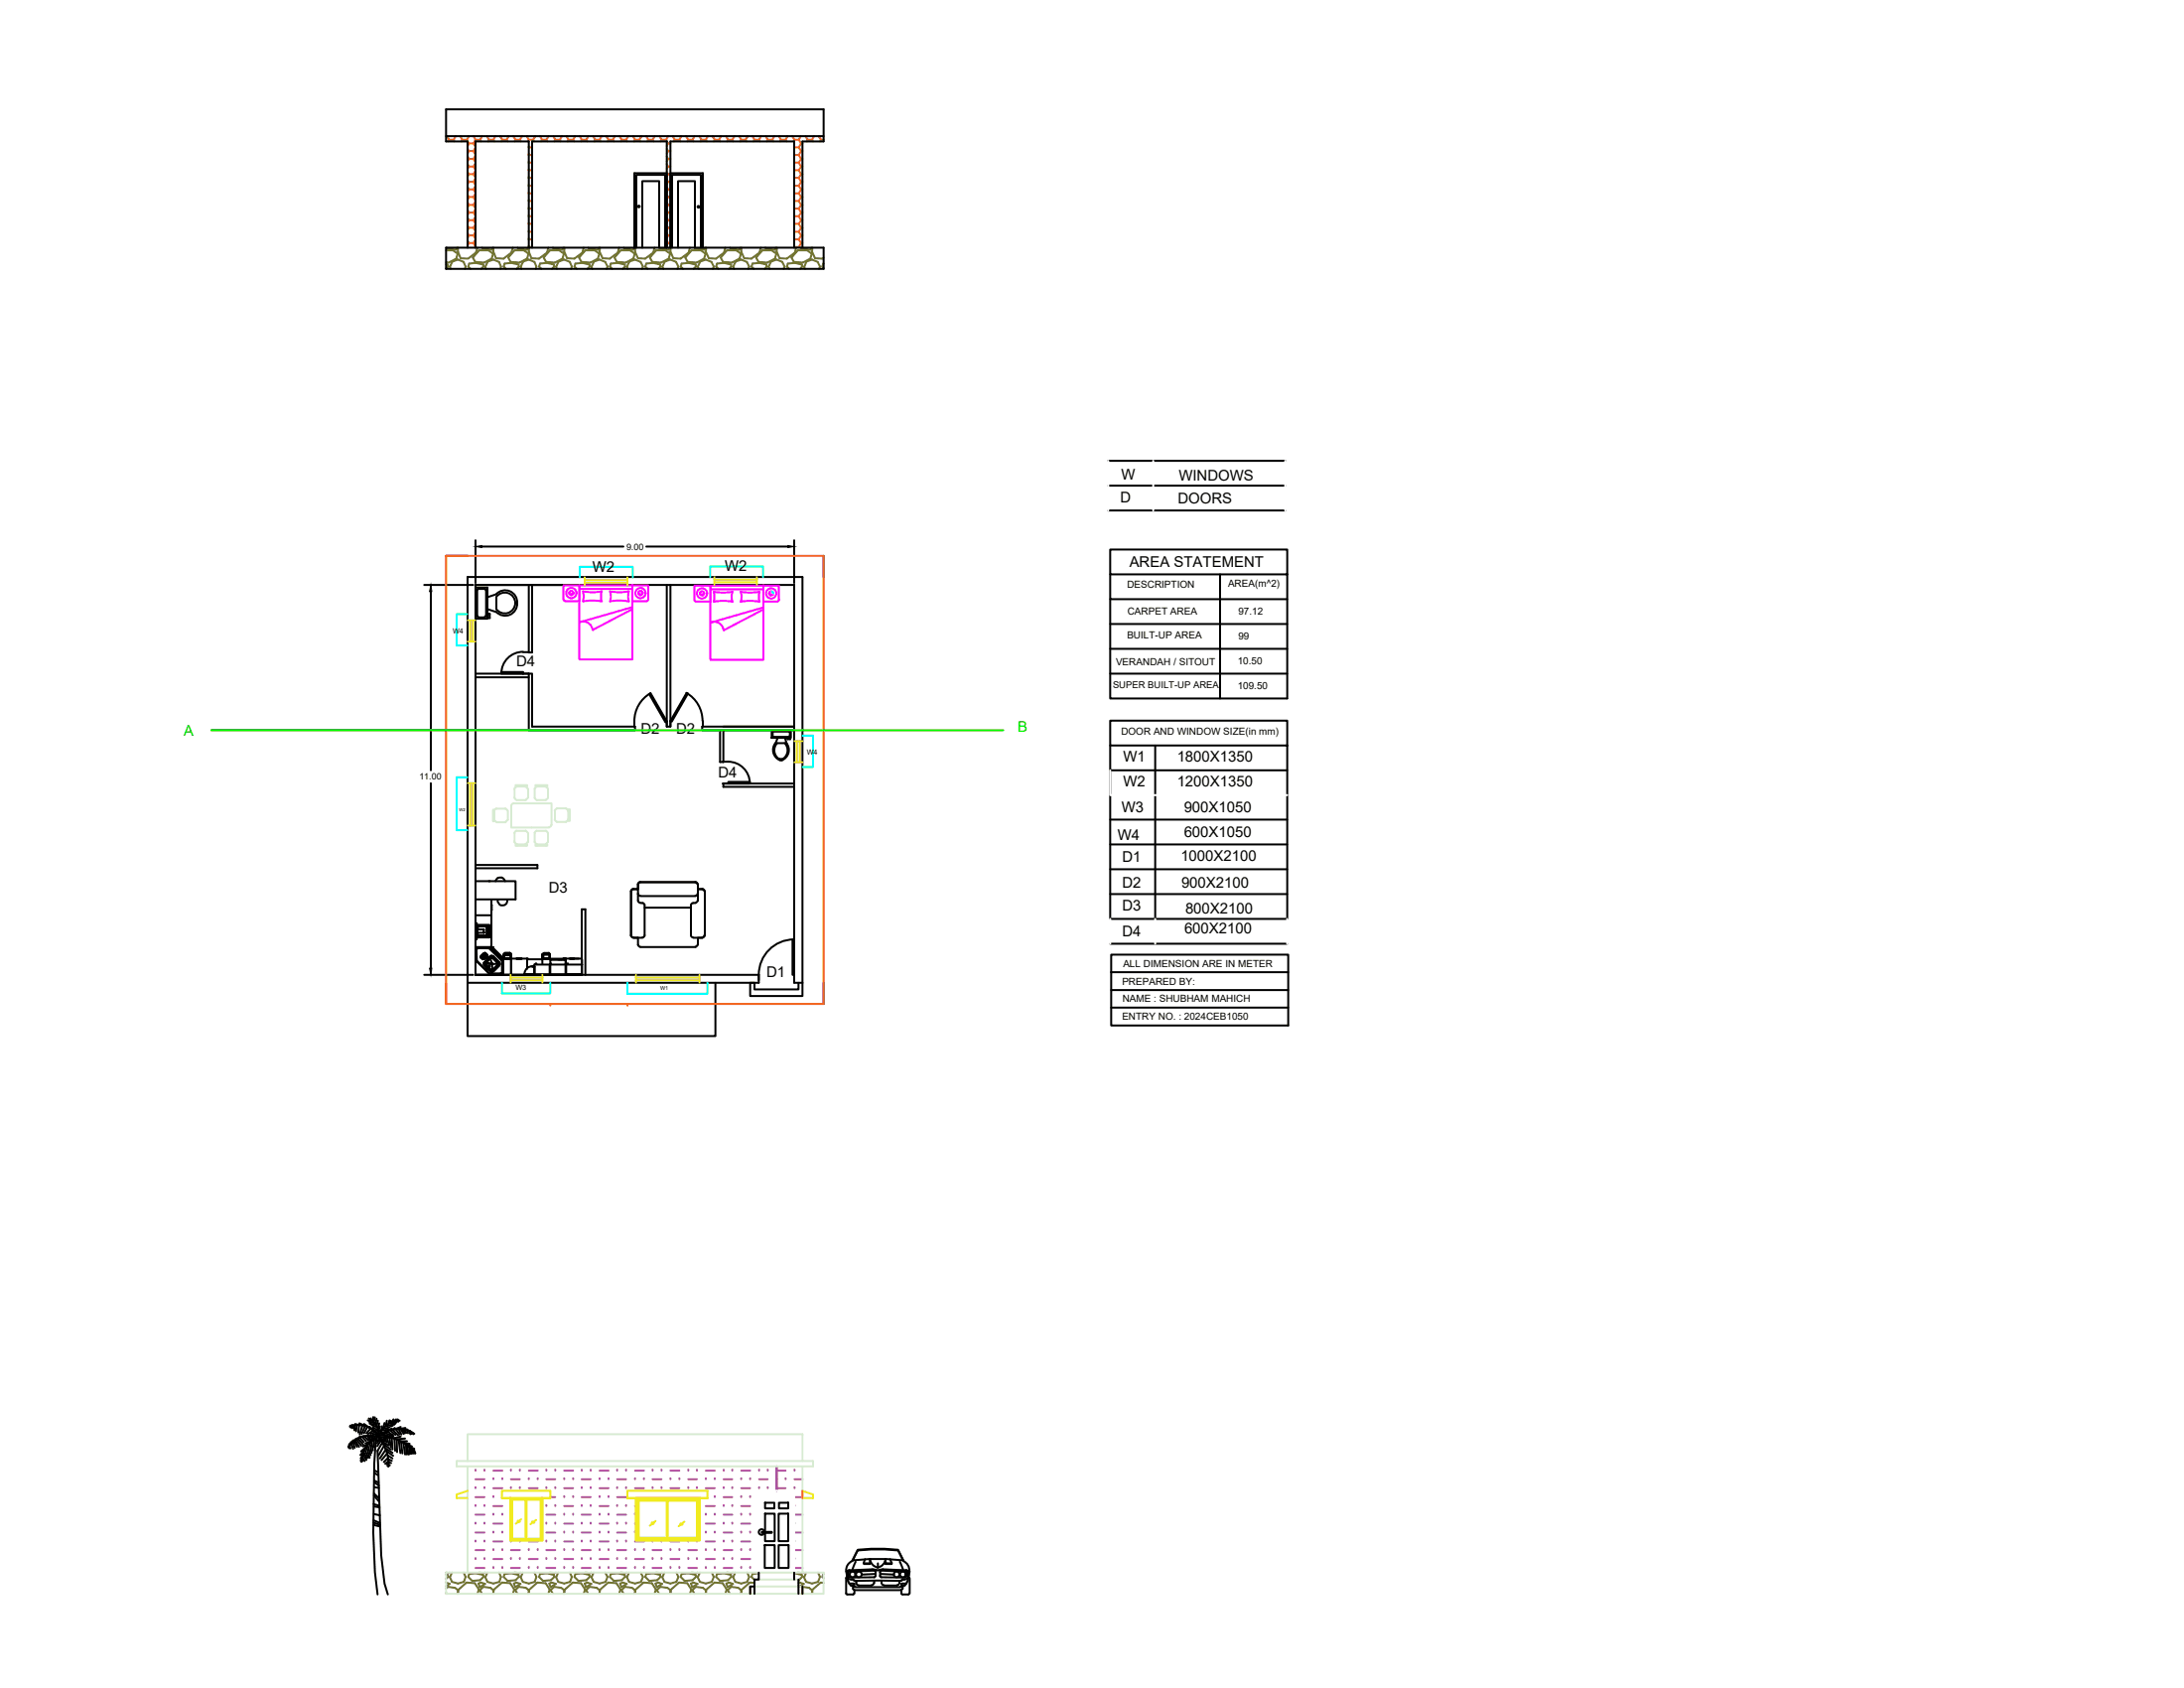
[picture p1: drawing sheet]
<svg xmlns="http://www.w3.org/2000/svg" width="279mm" height="216mm" viewBox="0 0 279 216" stroke-linecap="round" stroke-linejoin="round" font-family="sans-serif">
<!-- layer: 0 -->
<g fill="none" stroke="#000" stroke-width=".25">
<path d="M57.1 17.4h48.3M57.1 31.7h48.3v2.7h-48.3zM59.8 31.7v-13.6h-2.7v-4.1h48.3v4.1h-2.7v13.6M60.8 31.7v-13.6h6.8v13.6M81.2 22.2v9.5v-9.5h4.1v9.5v-13.6h-17.2v13.6M81.4 31.7v-9.3h3.7v9.3M82.2 31.7v-8.5h2.1v8.5M86 31.7v-9.3h3.7v9.3M86.7 31.7v-8.5h2.2v8.5M89.9 22.2v9.5v-9.5h-4.1v9.5v-13.6h15.8v13.6M141.8 58.9h22.6M54.3 74.8h6.2"/>
<path d="M55.1 75.7v22.8M57.1 71.1h2.7M60.8 74.8v11.4h6.8M60.8 75.2h1.6v3.9h-1.6zM60.8 69.1v5.5M60.8 74.8v49.9M60.8 74.8h40.8M61 75.5v3.3l.2 .1M61 75.5l.1-.2h.9l.1 .2M61.2 79h.8M61.6 69.9h18.2M62.1 78.8l-.1 .1"/>
<path d="M62.2 75.5v3.3M62.4 78.5h.3v.6h-.3v-.4M62.4 77.9l1.1 .4M63.5 76.4a1.33 1.33 0 0 1 2-.3 1.33 1.33 0 0 1 0 2 1.33 1.33 0 0 1-2-.2M63.5 76a1.58 1.58 0 0 1 2.2 0 1.58 1.58 0 0 1 0 2.2 1.58 1.58 0 0 1-2.2 .1M63.5 76l-1.1 .4M63.5 76.4v1.5M67.6 74.8v8.7h.5v-8.7M82.7 69.9h18.1M85.3 74.8v18.1h.5v-18.1M101.6 74.8v18.1h-11.8v.5h11.8h-9.1v4.1h-.4v-4.1M101.6 69.1v5.5"/>
<path d="M101.6 74.8v50.6M105.4 71.1v2.7M141.8 62.1h22.6M141.8 65.3h22.6M142 73.5v3.1h22.7M142 79.8h22.7M156.1 73.5v15.8M164.7 73.5h-22.7v-3.2h22.7v19h-22.7v-12.7M60.8 86.6h6.8M64.1 86h2.8v.2h-2.8zM66.9 83.4a2.77 2.77 0 0 0-2.8 2.7M66.9 86.2h.7"/>
<path d="M66.9 83.4h.7M67.6 86.2h.5v6.7h13.1v.5h-13.6zM81.2 92.3v.6M83.1 88.8l.1-.1 2.1 3.6-.2 .1zM83.2 88.7a4.1 4.1 0 0 0-2 3.5M87.8 88.6a4.1 4.1 0 0 1 2.1 3.6M87.8 88.6l.2 .1-2.1 3.6-.1-.1zM89.9 92.2v.7M92.5 97.4h.7M92.5 92.9h9.1M93.2 97.4a2.77 2.77 0 0 1 2.7 2.8M98.7 93.4h2.5v1h-2.5z"/>
<path d="M98.8 94.1l.1 .1h2M98.8 93.7v.4M98.9 93.5l-.1 .1M98.9 93.6h2M99.2 95a1.42 1.42 0 0 0 .6 2.2M99.4 95a1.33 1.33 0 0 0 .3 2.1M99.5 95.1h.9M99.5 94.4l-.3 .7M99.7 97h.4M100.4 95a1.33 1.33 0 0 1-.3 2.1M100.4 94.4l.2 .7M100.6 95a1.34 1.34 0 0 1-.8 2.2"/>
<path d="M100.8 94.4v.1h.3v-.1h-.2M100.9 93.5l.1 .1M101 94.1l-.1 .1M101 93.7v.4M142 95.3v3.2h22.7M142 86.2h22.7M142 83h22.7M147.8 95.3v22.2M164.7 95.3h-22.7v-3.1h22.7v25.3h-22.7v-19M55.1 100.2v23.6M60.8 112.7h5.2v2.3h-5.2M60.8 110.6h7.9v.5h-7.9"/>
<path d="M61 118.4v-.1h1.6v1.6h-1.6v-.1M61 118.4h1.4h-1.4v.5v-.5l.1 .1v.4M61.1 119.3v.3l-.1 .1v-.4h.9v-.4h-.9v.9v-1.4v1.4h1.4h-1M61.1 118.5h1.2v1.1h-1.2M61.9 119.3h.1M61.9 118.9h.1M62.4 118.4v1.4v-1.4l-.1 .1v1.1l.1 .1h-1.4M62.5 112.7h.2M62.9 115.1v2h-2.1M62.9 117.1h.1M62.9 115.7v.7M62.9 117.1v4h-.1"/>
<path d="M62.9 115.8v.6M63.4 112.7a.61 .61 0 0 1 .6-.5 .61 .61 0 0 1 .6 .5M63.7 115.1a.6 .6 0 0 0 .6 .7 .6 .6 0 0 0 .6-.7M80.7 114v5.6l.1 .2 .2 .1M81 113.7l-.2 .2-.1 .1M81.6 114.3v.9l.1 .1 .2 .2M81.6 113.7v-.6v.6h-.6h.6v.6M81.6 114.3l.1 .1 .2 .2M81.9 112.8l-.2 .2-.1 .1M81.9 115.5h.4l.2 .3M81.9 112.8h7.1M81.9 114.6h7.1"/>
<path d="M82.2 119.9h-1.2h.6v.9M82.5 115.8v3.8l-.2 .3h-.1M82.5 116.1h5.9M88.4 115.8v3.8v.2l.3 .1M88.7 119.9h1.2h-.6v.9M89 112.8l.1 .1 .1 .2M89 115.5h-.5l-.1 .3M89.2 115.2l-.1 .2-.1 .1M89.2 114.3l-.1 .2-.1 .1M89.3 113.7h.6h-.6v-.6v2.1M89.9 113.7l.1 .1 .1 .2M90.1 119.6l-.1 .3h-.1"/>
<path d="M90.2 114v5.6M92.5 100.2h9.1M92.5 100.2v.4h9.1M93.2 100h2.7v.2h-2.7zM142 104.8h22.7M142 108h22.7M142 111.2h22.7M142 114.4h22.7M54.3 124.7h6.2M59.8 125.7v6.8h31.7v-6.8M59.8 125.7v-51.9h42.9v51.9M60.8 124.7h13.6v-8.4h.5v8.4"/>
<path d="M60.8 121.1v3.6v-3.5M60.8 124.7h.1M60.8 121.2h.1M60.8 124.7h36.3v1h-37.3M60.9 120v-1.8l.1-.1h-.1l.1 1.9M60.9 120l.1 .1zM61 121.3l-.1 .1M61 121.1h-.2h2M61 121.3l1.6-.1h-1.5l-.2 .2v1.5l1.7 1.7h1.5l.2-.2v-1.5l-1.7-1.7 1.7 1.7M61 121.4l.2-.1h1.4l1.6 1.6v1.6h-1.6l-1.6-1.6zM61.5 122.4l.2 .3 1-.3-.9 .3M61.6 122.4l.4-.5-.5 .5v.1l.2 .2h.1l.5-.4-.4 .3"/>
<path d="M61.6 122.3l-.1 .1M61.6 122.3l.4-.3 .2 .2-.4 .4-.2-.2zM61.9 122.2l-.1 .1h.2h-.2h.2h-.2zM61.9 123.3v.1h.2l-.2-.1v-.1h.2l-.1 .1h.2v.2l.2 .1M61.9 123.4l.4 .4M62 121.9l.3 .2-.1 .2-.4 .4-.2-.3M62 121.9h.1h-.2l-.3 .4M62 121.9h.1l.2 .2M62.1 121.9l.2 .2-.1 .2M62.1 123.4v.1l.3 .2M62.1 123.8l.1 .2zM62.2 123.2l.7-.7 .8 .7v.1h-.7l-.1-.1-.1 .1 .1 .1 .1-.1"/>
<path d="M62.2 123.8l.1 .1-.1 .1M62.2 124l.1-.1 .1 .1h-.2h.2M62.2 123.8v.1M62.2 123.9h.1M62.2 123.1l.6 .1M62.3 122.2v.1M62.3 122.2h.1M62.3 123.8h.1l-.1 .1M62.3 124l.1-.1 .5 .4M62.3 123.8h.1M62.3 122.1v.1M62.4 123.9l.4 .4"/>
<path d="M62.4 123.9h.1M62.4 123.8l.5 .4v.1M62.5 123.6l.1-.1 .1 .1-.3 .3M62.7 122.4l.1-.1-.9 .9M62.7 122.6l.2 .6M62.8 124.3l.4-.1 .7-.8-.9 .9M62.8 122.4l-.7 .8h.1v.1h.6M62.8 122.3h.1v.1h-.1M62.8 121.1l1.6 1.6M62.9 122.3h.1l-.1 .1M62.9 124.2l.1 .1h-.1M62.9 121.1l1.5 1.5"/>
<path d="M62.9 123.4l.1 .6h-.3l-.2-.2M63 124h.1v.1l-.1 .1M63 122.4l.8 .8v.1h-.1l-.6 .7M63 122.3l.8 .8 .1 .1h-.1M63 121.2h.1M63.1 121.2l-.1 .1M63.7 123.4h.1l-.7 .7M63.9 123.2v.1h-.1v.1h.1v-.1M63.9 123.4l-.1-.4-.6-.6-.3-.2-1 1v.2l.4 .4M64.3 124.4l-.1 .1M64.4 122.7v2M64.4 122.1h1h-1v.5"/>
<path d="M64.4 122.6h.1M64.4 122.7h.1M64.4 122.6v.1M64.4 122.6h1M64.6 121.9v.1v-.1M64.6 121.9h.6M64.6 122.6h.6zM65.2 121.9h.1M65.2 122.6h.1M65.2 121.9l.1 .1-.1-.1M65.3 122h.1M65.4 122.1h-1l.1 .5v-.4h.8v.4"/>
<path d="M65.4 122.1h.1M65.4 122.1v.5zM65.4 122.7v2M66 122.6h.7h-.6M66.7 122.6h.1M67.1 124.6h.1M67.1 124.6h1.3h-1.3M67.4 124.6v.1M67.4 122.7v-.1v1.3M67.5 122.7h.1M67.6 122.7h.1M68 123.6h.4h-.2"/>
<path d="M68.2 123.6a.99 .99 0 0 0-1.1 .9M68.3 123.6h.1v1M68.4 123.6v1M68.4 123.3v1.3M68.5 124.6h1.9M68.5 123.3h.1M68.6 123.3h.1M68.6 123.2v.1M69.4 122.7l-4-.1v2.1M69.4 123.3v-.7h1v.7M69.4 122.1h1h-1h1l-.1 .5M69.4 122.1v.5"/>
<path d="M69.4 122.1h.1M69.5 122.1v.5M69.6 122.6h.6h-.6M69.6 121.9v.1v-.1M69.6 121.9h.6h-.6h.6v.1M70.2 121.9h.1M70.2 122h.1M70.3 122.1l-.1 .5M70.3 121.9l-.1 .1M70.4 123.3l-2 .1M70.4 122.1v.5M70.4 122.7h1.9v1.9"/>
<path d="M70.4 122.7h1.9zM70.4 123.4v1.2h-2M70.4 123.3h.1M70.5 123.3h.1M70.5 123.2v.1M70.5 122.7h-.1h1.9M71.4 122.7h.1M71.6 122.7h.1M71.8 122.7h.1M72.1 122.7h.2M72.3 123.3l-2 .1v1.2h2h-1.9M72.3 122.7h.1"/>
<path d="M72.4 122.6h-.3h.2l.1 .4M72.4 123h.1M72.4 124.6h.1M72.5 123.3l-.1 1.3M72.5 124.6h1.9zM72.6 123.3h.1M72.6 123.2v.1M72.8 122.6h.6h-.5M73.4 122.6h.6M74.4 123.3l-2 .1M74.4 122.7l.1 1.9h-2.1M74.4 122.8v.6v-.8h-2v2h2"/>
<path d="M74.4 124.6h.1M74.4 122.8h.1M74.4 124.6l-2 .1M74.4 122.7h.1M74.4 122.6v.1M74.5 124.6l-.1 .1M81.6 120.8l.1 .2 .2 .1M81.9 121.1h7.1M89.2 120.8l-.1 .2-.1 .1M101.6 120.2a4.5 4.5 0 0 0-4.5 4.5M101.6 124.7h-.2v-4.5h.2v5.5h1.1M102.2 125.7v.8h-5.7v-.8h-.5v1.7h6.7v-1.7"/>
<path d="M105.4 125.7v2.7M142 120.7h22.7M142.2 124.3h22.6v6.9h-22.6zM142.2 124.3v-2.2h22.6v2.2M142.2 128.9h22.6M142.2 126.6h22.6M44.6 185h.1M44.7 185v.2M44.7 184.9l.1 .4M44.8 182.5a2.9 2.9 0 0 1 3.6 1.3M44.8 182.3l.2 .1M44.8 184.8h-.1"/>
<path d="M44.9 182.4v.2M45 184.7l.2 .6M45 182.3h.5M45 184.5l-.3 .2M45.1 182.4v.3M45.2 184.5l.2 .7M45.2 184.4l-.3 .1M45.3 184.3l.4 .8M45.3 182.3v.6M45.4 182.1l.7 .2M45.5 184.2l.4 .9M45.5 184.2h-.4"/>
<path d="M45.6 184.1l.6 .8M45.6 182.3v.8M45.8 184l.7 .8M45.9 182.3l-.1 .9M45.9 183.9l-.4 .1M46 182l.6 .3M46.1 183.9l.4 .6M46.3 186.6l-.2 .2M46.3 186.7l.1 .2M46.4 182.3l-.4 1.2M46.4 183.8l.4 .5M46.4 186.4l.3 .5"/>
<path d="M46.4 186l.5 .7M46.5 185.9l-.4 .6M46.6 182.1l.6 .5M46.6 183.7l-.6 .1M46.6 185.8l.3 .7M46.6 183.7l.5 .5M46.7 182.4l-.4 1M46.7 185.4l-.6 .7M46.7 185.5l.4 1M46.9 185.1l.4 1.4M46.9 183.6l.3 .5M46.9 185l-.7 .6"/>
<path d="M47 182.5l-.4 .8M47 181.7h.6M47.1 184.9l.3 1.2M47.2 183.6l.2 .5M47.2 181.4a2.22 2.22 0 0 1 1.2 2.4M47.2 181.8l.7 .2M47.3 182.1l.8 .1M47.3 182.5l.3 .4M47.3 184.6l.2 1.2M47.4 183.6l.2 .4M47.4 184.5l-1 .5M47.4 182.7l-.5 .6"/>
<path d="M47.5 181.4v.2M47.5 182.2l.8 .4M47.5 184.4l.2 1.1M47.6 183.7l.2 .3M47.7 182.5l.7 .5M47.7 182.7l.4 .6M47.8 181.2l-.1 .6M47.8 183l-.7 .4M47.8 195l.8 .3M47.8 194.7l.8 .3M47.8 194.5l.8 .3M47.8 192.4l.7 .2"/>
<path d="M47.8 184.2l.1 .9M47.8 191.3l.7 .8M47.8 191l.7 .7M47.8 193.6l.8 .2M47.8 192.7l.8 .1M47.8 184.2l-1.1 .4M47.9 190.2l.6 .1M47.9 189.6l.6 .4M47.9 189.4l.5 .2M47.9 188.4l.5 .3M47.9 188.1l.5 .2M47.9 183.7l.1 .2"/>
<path d="M48 181.3l-.2 .5M48 183.2l-.6 .2M48 184l-.2 12.1 .2 5 .3 2.8M48 183l.5 .5M48.1 184l-.8 .2M48.2 181.5l-.2 .6M48.2 183.4l-.5 .1M48.2 184l-.1 .3M48.3 183.6h-.2M48.3 181.7l-.1 .7M48.4 183.9a5.1 5.1 0 0 1 1.3 3.7M48.4 183.8a5.1 5.1 0 0 1 4.7 2.1"/>
<path d="M48.4 183.8a3.2 3.2 0 0 0-3.8 1.3M48.5 182l-.2 .7M48.6 182.4l-.2 .6M48.6 184.1l-.4 .5M48.6 184.1l.7 .3M48.6 182.9l-.2 .4M48.7 184.2l-.4 .8M48.8 183.5l.5 .2M48.8 184.3l.9 .6M48.9 182.4l-.1 .7M48.9 184.5l-.6 1.1 .5 13.3 .4 3.6 .4 1.4M48.9 183.4l1 .3"/>
<path d="M49 183.8l.2 .4M49.1 184.7l.9 .7M49.1 184.1l-.6-.1-.2 .2M49.1 183.2l-.5 .1M49.1 182.7l.6 .1M49.1 184.9l-.7 1.3M49.2 183.2l.9 .5M49.2 182l-.2 .8M49.2 183.8l.3 .7M49.3 182.4l.6 .2M49.3 185.2l.9 .6M49.3 183.1l-.4 .3"/>
<path d="M49.4 185.4l-.8 1.1M49.4 185.6l.9 .6M49.4 182.9h-.5M49.5 183.7l-.4 .1M49.5 181.7l-.1 .6M49.5 183.9l.3 .9M49.5 185.9l-.7 .8M49.6 183.1l.7 .5M49.6 182.2l.5 .2M49.6 187.5h.1M49.6 186.2l.6 .3M49.7 186.5l-.6 .5"/>
<path d="M49.7 187.2l-.3 .1M49.7 186.7l.4 .1M49.7 187.3l.2 .1M49.7 187l.3 .1M49.7 186.9l-.4 .3M49.8 181.7l-.1 .5M49.8 183.9l.2 1.2M50 183l.6 .5M50 182l.2 .3M50 181.7l-.1 .3M50.1 182.7l-.7 .4M50.1 181.9l.2 .3"/>
<path d="M50.1 184l.1 1.4M50.2 182.9l.7 .7M50.3 183.7l-.6 .2M50.3 181.5l-.3 .5M50.3 181.9l.2 .3M50.5 184.1v1.5M50.5 182.6l-.4 .3M50.5 181.8l.1 .3M50.7 182.9l.4 .6M50.7 181.5l-.4 .3M50.7 181.8v.1M50.8 184.2v1.5"/>
<path d="M50.8 181.8h.2M50.9 181.5l-.2 .3M51 181.6l-.1 .2M51 182.8l.4 .7M51 184.2l.2 1.7M51.1 181.7a2.86 2.86 0 0 0-2.6 2.1 3.6 3.6 0 0 0-2.3 3.2M51.2 184.3h.9M51.3 183.7l-1 .3M51.3 182.5l-.8 .3M51.3 182.8l.3 .6M51.3 184.4l.2 1.5M51.5 182.8l.3 .5"/>
<path d="M51.6 184.5l.8 .2M51.6 184.5l.2 1.5M51.8 184.7l.9 .3M51.8 184l-1.1 .1M51.9 182.6l-.8 .2M51.9 184.8l.1 1.2M52 182.9h.3M52.1 182.8l-.4 .1 .3 .4M52.1 182.9l.1 .4M52.2 184.9v1.1M52.3 183h.2M52.3 185l.7 .3"/>
<path d="M52.4 183l.1 .4M52.4 185.1l-.1 .9M52.6 183.1l.1 .3M52.7 185.4v.5M52.8 185.5l.3 .2M52.8 183.3l.1 .1M52.8 185.6v.3M52.9 185.7l.1 .2M53 185.7l.1 .2M53 185.5l-.4-.2-.1 .6M53 183.4a3.6 3.6 0 0 0-4.5 .4M97.5 195.9h1.2v.2h-1.2z"/>
<path d="M97.8 197.6h1.3v2.9h-1.3zM97.9 192.2h1.2v.7h-1.2zM97.9 193.6h1.2v3.5h-1.2zM99.6 193.6h1.2v3.5h-1.2zM99.6 197.6h1.3v2.9h-1.3zM99.7 192.2h1.1v.7h-1.1zM109 199.7a1.25 1.25 0 0 0-.7 1.2M109 199.7l.7-1.5 1.8-.1 3.4 .1 .7 1.5M109.5 199.8l-.5 1M109.7 198.3l1.8-.1 3.4 .1 .6 1.3-2.1-.2h-2.2l-2.1 .2zM110.5 200h.1M110.5 200h.8"/>
<path d="M110.7 199.4l-.2 .6M111.3 200h.1M111.3 200v-.6a1.21 1.21 0 0 0 1 1.1M112.3 200v.5M113.3 200h.1M113.3 200v-.6a1.21 1.21 0 0 1-1 1.1M113.9 199.4l.2 .6h-.8M114 200h.1M114.1 200h.1M115.1 199.8l.4 1M115.6 199.7a1.25 1.25 0 0 1 .7 1.2M96.5 202v1.8"/>
<path d="M97.1 201.1v.9h-.6v.9h-.5v.9M101.6 201.1v.9M102.2 202v1.8M102.7 202.9v.9M108.2 201l.3 1.3M108.2 201.9v1.9M108.2 203.8l.2 .1M108.3 201.5l.1 .2 .2 .3h.3M108.4 201.2v.3M108.4 201.7l-.2 .1M108.4 201.7h.1M108.5 201.5l.1 .2h.2"/>
<path d="M108.5 202.2a.91 .91 0 0 0 .9 .8M108.5 201.2v.3M108.6 202.5h.6M108.7 200.8l-.2 .1-.2 .3M108.7 201l-.2 .2M108.8 202.8h.4M108.9 202h.2M109 202h.2M109.1 203v.2l.2 .1M109.2 202.1l.1 .1M109.2 202.5l.1 .1M109.2 202.1l.2 .1"/>
<path d="M109.3 202.7h-.1M109.3 203.8l-.2 .1h-.7M109.3 203.8v-.4h6v.4M109.3 202.6v.1M109.4 202.2h5.8M109.4 203h5.8M109.5 202.4l.1 .2 .2 .1M109.6 202.2v.3M109.9 202.8h1.6M111.8 200.9l-3.1 .1M111.8 202.4l-.2 .3h-.1M111.8 200.9l.2 .2"/>
<path d="M111.8 201.7l-3 .1M111.8 202.2v.3M112 201.1v.4l-.2 .2M112 201.3l-1.8 .1M112.2 200.8l-.6-.1-2.9 .1M112.2 200.8h.2M112.6 201.5l.2 .2M112.6 201.1v.5M112.6 201.3l1.8 .1M112.8 202.2v.4l.3 .1M112.8 201.7l3 .1M112.9 200.7l3 .1"/>
<path d="M113 200.7l-.6 .1M113.1 202.8h1.7M113.3 200h.7M115.1 202.2l-.1 .4-.3 .1M115.3 202.6l.1 .1M115.3 203.8l.2 .1h.7M115.3 202.1l-.1 .1M115.4 202.5l-.1 .1M115.4 202.5h.6M115.4 202.8h.4M115.4 203.2l-.1 .1M115.4 202.1v.1"/>
<path d="M115.5 203v.2M115.5 202h-.1M115.6 202h.1M115.9 201l.2 .2v.3M115.9 200.8l.3 .2v.5M115.9 201l-3.1-.1-.2 .2M116 201.5v.2h-.2M116.1 202.2a.91 .91 0 0 1-.9 .8M116.2 201.7l.1 .1M116.2 201.7h.1M116.2 201.5v.2l-.2 .3h-.3M116.3 203.8l-.1 .1"/>
<path d="M116.4 201l-.3 1.3M116.4 201.9v1.9"/>
<circle cx="81.7" cy="26.4" r=".11"/>
<circle cx="89.3" cy="26.5" r=".11"/>
<circle cx="97.4" cy="196" r=".36"/>
<circle cx="109.1" cy="201.4" r=".36"/>
<circle cx="109.9" cy="201.4" r=".36"/>
<circle cx="114.7" cy="201.4" r=".36"/>
<circle cx="115.5" cy="201.4" r=".36"/>
</g>
<path d="M55.1 74.8l.1 .9h-.3zM60.8 69.9l.8-.1v.2zM100.8 69.8l.8 .1-.8 .1zM54.9 123.8h.3l-.1 .9z" fill="#000" stroke="#000" stroke-width=".13"/>
<g fill="none" stroke="#d7ebd2" stroke-width=".25">
<path d="M63.1 103.7v1.2h.1M63.1 104.9v.1h.1v-.1M63.1 103.6h.1v.1h-.1zM63.2 104.8l.3 .3M63.2 103.7v1.2M63.5 103.4l-.3 .3M63.5 103.4h1.2M63.5 105.2h1.2M64.7 103.4l.2 .3M64.9 104.8l-.2 .3M65 103.7v1.2M65.4 103.1v2.7h4.8"/>
<path d="M65.7 102.8l-.3 .1v.2M65.7 102.8h4.9v2.7M65.8 102l.3 .3M65.8 107.7l.3 .3M65.8 100.9v1.1M65.8 106.6v1.1M66 108h.1v.2h-.1zM66.1 100.6l-.3 .3M66.1 106.2l-.3 .3M66.1 100.4h-.1v.2h.1M66.1 100.6h1.2M66.1 102.3h1.2"/>
<path d="M66.1 108h1.2M66.1 106.3h1.2M67.2 100.6l.3 .3M67.2 106.2l.3 .3M67.3 100.4h-1.2v.2M67.3 100.4h.1v.2h-.1zM67.3 108v.2h-1.2M67.3 108h.1v.2h-.1M67.5 102l-.3 .3M67.5 107.7l-.3 .3M67.6 100.9v1.1M67.6 106.6v1.1"/>
<path d="M68.4 102l.3 .3M68.4 107.7l.3 .3M68.4 100.9v1.1M68.4 106.6v1.1M68.5 108h.2v.2h-.2zM68.7 100.6l-.3 .3M68.7 106.2l-.3 .3M68.7 100.4h-.2v.2h.2M68.7 100.6h1.2M68.7 102.3h1.2M68.7 108h1.2M68.7 106.3h1.2"/>
<path d="M69.8 100.6l.3 .3v1.1l-.3 .3M69.8 106.2l.3 .3M69.9 100.4h-1.2v.2M69.9 100.4h.1v.2h-.1zM69.9 108v.2h-1.2M69.9 108h.1v.2h-.1M70.1 107.7l-.3 .3M70.1 106.6v1.1M70.5 105.5l-.1 .3h-.2M71 104.8l.2 .3h1.2M71 103.7v1.1M71.2 103.4l-.2 .3"/>
<path d="M71.2 103.4h1.2M72.4 103.4l.3 .3M72.7 104.8l-.3 .3M72.7 103.7h.2v1.1M72.7 103.7v-.2h.2v.2M72.7 104.8h.2v.2h-.2zM72.7 103.7v1.1M58.4 186.9h45.6v.7h-45.6zM59.8 186.9v-3.5h42.9v3.5M59.8 187.6v13.5M102.7 187.6v13.5M57.1 201.1h48.3v2.7h-48.3z"/>
<path d="M96 202.9h6.7M96.5 202h5.7"/>
</g>
<g fill="none" stroke="#f0f" stroke-width=".25">
<path d="M72.1 76.7v-1.8h2v2h-1.8M72.1 76.7l.1 .1 .1 .1M73 75.6l-.2 .3M73.4 75.9l-.5 .1M74.1 79.6a1.25 1.25 0 0 1 1.7 1M74.1 74.9h6.8v9.4h-6.8zM74.1 75.3h6.8M74.6 75.6a1.88 1.88 0 0 1 0 1.3M74.6 76.9l1.4-.1 1 .1M74.6 75.6l1 .1 1.4-.1a1.91 1.91 0 0 0 0 1.3M78 76.9l1.5-.1 .9 .1M80.4 75.6l-.9 .1-1.5-.1a1.91 1.91 0 0 1 0 1.3"/>
<path d="M80.5 75.6a1.88 1.88 0 0 0 0 1.3M80.9 74.9h2v1.8M80.9 74.9v2h1.8l.2-.1v-.1M80.9 77.7l-6.8 1.9M80.9 77.9l-5.1 2.7M81.7 75.9l.4 .1M82 75.6l.2 .3M88.8 76.7l.1 .2h.2h1.8v-2h-2v1.8M89.7 75.6l-.2 .3M90.1 75.9l-.5 .1M90.9 74.9h6.8v9.5h-6.8zM90.9 75.4h6.8"/>
<path d="M91.3 75.7a1.88 1.88 0 0 1 0 1.2M91.3 77l1-.1 1.4 .1M91.3 75.7l1 .1 1.4-.1M93.7 75.7a2.01 2.01 0 0 0 0 1.3M94.8 77l.9-.1 1.4 .1M94.8 75.7l.9 .1 1.4-.1M94.8 75.7a2.01 2.01 0 0 1 0 1.3M97.2 75.7a1.88 1.88 0 0 0 0 1.2M97.7 74.9h2v1.8l-.3 .2M97.7 74.9v2h1.7M97.7 77.9l-5.1 2.7a1.25 1.25 0 0 0-1.7-1M97.7 77.7l-6.8 1.9"/>
<path d="M98.4 75.9l.5 .1"/>
<circle cx="73.1" cy="75.9" r=".66"/>
<circle cx="73.1" cy="75.9" r=".28"/>
<circle cx="81.9" cy="75.9" r=".66"/>
<circle cx="81.9" cy="75.9" r=".28"/>
<circle cx="89.8" cy="75.9" r=".66"/>
<circle cx="89.8" cy="75.9" r=".28"/>
<circle cx="98.7" cy="75.9" r=".66"/>
<circle cx="98.7" cy="75.9" r=".28"/>
</g>
<path d="M59.8 78.5h-1.4v4.1h1.4M74.2 73.8v-1.3h6.7v1.3M90.8 73.8v-1.4h6.8v1.4M98.7 75.6l.2 .3M59.8 99.4h-1.4v6.8h1.4M102.7 94.1h1.3v4h-1.3M64.2 125.7v1.4h6.2v-1.4M80.3 125.7v1.4h10.2v-1.4" fill="none" stroke="#0ff" stroke-width=".25"/>
<g fill="none" stroke="#c8c92d" stroke-width=".25">
<path d="M59.8 79.3h1M60.2 79.3v2.8M60.5 79.3v2.8M74.8 73.8v1.1M74.8 74.2h5.5M74.8 74.5h5.5M80.3 73.8v1.1M91.4 73.8v1M91.4 74.1h5.4M96.8 73.8v1M59.8 82.1h1M101.6 94.8h1.1"/>
<path d="M101.6 97.5h1.1M101.9 94.8v2.7M102.3 94.8v2.7M59.8 105.6h1M59.8 100.2h1M60.2 100.2v5.4M60.5 100.2v5.4M65.3 125h4.1M65.3 125.4h4.1M65.3 124.7v1M69.4 124.7v1M81.4 124.7v1"/>
<path d="M81.4 125h8.1M81.4 125.4h8.1M89.5 124.7v1"/>
</g>
<g fill="none" stroke="#f1eb1f" stroke-width=".25">
<path d="M91.4 74.5h5.4M64.2 190.7h6.2v.9h-6.2zM65.3 191.6v5.4h4.1v-5.4v5.4h-4.1zM65.4 191.7h3.9v5.2h-3.9zM65.5 191.8h1.7v5h-1.7zM66.3 194.5l-.1 .1M66.5 194.6l-.1 .1M66.7 194.3l-.7 .6M67.4 191.8h1.8v5h-1.8zM68.2 194.6l-.1 .1M68.4 194.7l-.2 .1M68.6 194.4l-.7 .6"/>
<path d="M80.3 190.7h10.2v.9h-10.2zM81.4 191.6h8.1v5.4h-8.1zM81.4 191.6v5.4h8.1v-5.4M81.6 191.8h7.7v5h-7.7zM81.7 192h3.6v4.7h-3.6zM83.4 194.7v.1M83.7 194.8l-.2 .2M83.9 194.5l-.8 .6M85.4 192h3.8v4.7h-3.8zM87.1 194.8l-.1 .1M87.3 195h-.1M87.5 194.6l-.7 .6"/>
</g>
<path d="M141.8 58.9v6.4M147.5 58.9v6.4M164.4 58.9v6.4M142 98.5v3.2h22.7M142 117.5v3.2M147.8 117.5v3.2M164.7 117.5v3.2M97.1 191.6h4.5M97.1 201.1v-10.4h4.5v10.4" fill="none" stroke="#fff" stroke-width=".25"/>
<path d="M57.1 71.1h48.3v57.3h-48.3zM27.1 93.4h40.5M57.1 125.7v2.7M70.4 128.4v.2M80.3 128.4v.2M64.2 191.6h6.2M80.3 191.6h10.2M102.7 190.7v.9M96 202.9v.9M102.7 202.9v.9" fill="none" stroke="#f26722" stroke-width=".25"/>
<g fill="none" stroke="#727430" stroke-width=".25">
<path d="M57.1 32h.9l.5 .4-.1 .7-1 .5-.3-.1M57.1 33.8h.2v.3l-.2 .2M57.2 31.7v.1l1.2 .1 .1-.2M57.5 34.1l.2 .3M57.6 34.1l.3-.6 .7-.3 .7 .3 .3 .6-.1 .3M58.6 31.7v.5l.3 .8 1 .1 1-.8 .2-.6M60.2 34.4l-.3-.3 .1-.4 .9-.1 .9 .2v.3l-.2 .3M61.3 32h1.2l.6 .4-.2 .7-1 .5-1.1-.1-.3-.6zM61.7 31.7l.1 .1 1.1 .1 .1-.2M62.1 34.1l.1 .3M62.1 34.1l.3-.6 .7-.3 .7 .3 .3 .6-.1 .3M63.1 31.7v.5l.4 .8 .9 .1 1-.8 .2-.6"/>
<path d="M64.7 34.4l-.3-.3 .2-.4 .8-.1 .9 .2 .1 .3-.3 .3M65.8 32h1.2l.6 .4-.2 .7-.9 .5-1.2-.1-.3-.6zM66.2 31.7l.1 .1 1.1 .1 .2-.2M66.6 34.1l.1 .3M66.6 34.1l.3-.6 .7-.3 .8 .3 .2 .6-.1 .3M67.7 31.7l-.1 .5 .4 .8 1 .1 1-.8 .1-.6M69.3 34.4l-.3-.3 .1-.4 .9-.1 .9 .2v.3l-.3 .3M70.4 32h1.1l.6 .4-.1 .7-1 .5-1.1-.1-.3-.6zM70.7 31.7l.1 .1 1.2 .1 .1-.2M71.1 34.1l.1 .3M71.2 34.1l.3-.6 .7-.3 .7 .3 .3 .6-.1 .3M72.2 31.7v.5l.4 .8 .9 .1 1-.8 .2-.6"/>
<path d="M73.8 34.4l-.3-.3 .1-.4 .9-.1 .9 .2v.3l-.3 .3M74.9 32h1.2l.6 .4-.2 .7-1 .5-1.1-.1-.3-.6zM75.3 31.7l.1 .1 1.1 .1 .1-.2M75.6 34.1l.2 .3M75.7 34.1l.3-.6 .7-.3 .7 .3 .3 .6-.1 .3M76.8 31.7l-.1 .5 .4 .8 .9 .1 1-.8 .2-.6M78.3 34.4l-.3-.3 .1-.4 .9-.1 .9 .2 .1 .3-.3 .3M79.4 32h1.2l.6 .4-.2 .7-.9 .5-1.2-.1-.3-.6zM79.8 31.7l.1 .1 1.1 .1 .2-.2M80.2 34.1l.1 .3M80.2 34.1l.3-.6 .7-.3 .8 .3 .3 .6-.2 .3M81.3 31.7l-.1 .5 .4 .8 1 .1 1-.8 .1-.6"/>
<path d="M82.8 34.4l-.2-.3 .1-.4 .9-.1 .9 .2v.3l-.3 .3M83.9 32h1.2l.6 .4-.1 .7-1 .5-1.2-.1-.3-.6zM84.3 31.7l.1 .1 1.2 .1 .1-.2M84.7 34.1l.2 .3M84.8 34.1l.2-.6 .8-.3 .7 .3 .3 .6-.1 .3M85.8 31.7v.5l.3 .8 1 .1 1-.8 .2-.6M87.4 34.4l-.3-.3 .1-.4 .9-.1 .9 .2v.3l-.3 .3M88.5 32h1.2l.6 .4-.2 .7-1 .5-1.1-.1-.3-.6zM88.9 31.7v.1l1.2 .1 .1-.2M89.2 34.1l.2 .3M89.3 34.1l.3-.6 .7-.3 .7 .3 .3 .6-.1 .3M90.3 31.7v.5l.4 .8 .9 .1 1-.8 .2-.6"/>
<path d="M91.9 34.4l-.3-.3 .1-.4 .9-.1 .9 .2 .1 .3-.3 .3M93 32h1.2l.6 .4-.2 .7-1 .5-1.1-.1-.3-.6zM93.4 31.7l.1 .1 1.1 .1 .1-.2M93.8 34.1l.1 .3M93.8 34.1l.3-.6 .7-.3 .7 .3 .3 .6-.1 .3M94.9 31.7l-.1 .5 .4 .8 .9 .1 1.1-.8 .1-.6M96.4 34.4l-.3-.3 .2-.4 .9-.1 .8 .2 .1 .3-.3 .3M97.5 32h1.2l.6 .4-.2 .7-.9 .5-1.2-.1-.3-.6zM97.9 31.7l.1 .1 1.1 .1 .2-.2M98.3 34.1l.2 .3M98.3 34.1l.3-.6 .8-.3 .7 .3 .3 .6-.2 .3M99.4 31.7v.5l.3 .8 1 .1 1-.8 .2-.6"/>
<path d="M101 34.4l-.3-.3 .1-.4 .9-.1 .9 .2v.3l-.2 .3M102.1 32h1.2l.5 .4-.1 .7-1 .5-1.1-.1-.3-.6zM102.4 31.7l.1 .1 1.2 .1 .1-.2M102.8 34.1l.2 .3M102.9 34.1l.3-.6 .7-.3 .7 .3 .3 .6-.1 .3M103.9 31.7v.5l.4 .8 .9 .1 .2-.2M105.4 33.7l-.2 .4 .2 .2M57.1 201.1h.4M57.1 201.4h.2v.3l-.2 .2M57.1 203.2l.2-.2 .9 .1 .4 .3-.1 .4M57.1 202.4l.4 .2-.4 .3M57.1 203.7l.1 .1"/>
<path d="M57.8 201.1l-.2 .6M58.6 203.8v-.5l1.1-.9 1 .1 .6 .8-.2 .5M59.3 201.1l.3 .6-.2 .6-.8 .2-.8-.2-.3-.6M60 201.3l.9-.1 .9 .2v.3l-.4 .4-1 .1-.5-.5zM61.2 202.5l.3-.1 .6 .2-.7 .4zM61.3 201.1h.8M61.7 203.8l-.3-.4 .4-.4 .9 .1 .4 .3-.1 .4M62.4 201.1l-.3 .6M63.1 203.8l.1-.5 1-.9 1.1 .1 .5 .8-.2 .5M63.8 201.1l.3 .6-.2 .6-.8 .2-.7-.2-.3-.6M64.6 201.3l.8-.1 .9 .2 .1 .3-.4 .4-1.1 .1-.5-.5zM65.7 202.5l.3-.1 .6 .2-.7 .4z"/>
<path d="M65.8 201.1h.8M66.2 203.8l-.3-.4 .5-.4 .9 .1 .3 .3v.4M66.9 201.1l-.3 .6M67.6 203.8l.1-.5 1-.9 1.1 .1 .5 .8-.2 .5M68.4 201.1l.2 .6-.2 .6-.8 .2-.7-.2-.3-.6M69.1 201.3l.9-.1 .9 .2v.3l-.4 .4-1 .1-.5-.5zM70.3 202.5l.3-.1 .5 .2-.7 .4zM70.3 201.1h.8M70.7 203.8l-.3-.4 .5-.4 .9 .1 .4 .3-.1 .4M71.4 201.1l-.2 .6M72.2 203.8v-.5l1.1-.9 1 .1 .5 .8-.1 .5M72.9 201.1l.3 .6-.3 .6-.7 .2-.8-.2-.3-.6"/>
<path d="M73.6 201.3l.9-.1 .9 .2v.3l-.4 .4-1 .1-.5-.5zM74.8 202.5l.3-.1 .5 .2-.6 .4zM74.8 201.1h.8M75.3 203.8l-.3-.4 .4-.4 .9 .1 .4 .3-.1 .4M75.9 201.1l-.2 .6M76.7 203.8l.1-.5 1-.9 1.1 .1 .5 .8-.2 .5M77.4 201.1l.3 .6-.2 .6-.8 .2-.8-.2-.3-.6M78.1 201.3l.9-.1 .9 .2 .1 .3-.5 .4-1 .1-.5-.5zM79.3 202.5l.4-.1 .5 .2-.7 .4zM79.4 201.1h.8M79.8 203.8l-.3-.4 .5-.4 .9 .1 .3 .3v.4M80.5 201.1l-.3 .6"/>
<path d="M81.3 203.8v-.5l1-.9 1.1 .1 .5 .8-.2 .5M82 201.1l.3 .6-.3 .6-.8 .2-.7-.2-.3-.6M82.7 201.3l.9-.1 .9 .2v.3l-.4 .4-1 .1-.5-.5zM83.9 202.5l.3-.1 .5 .2-.7 .4zM83.9 201.1h.8M84.3 203.8l-.3-.4 .5-.4 .9 .1 .4 .3-.1 .4M85 201.1l-.2 .6M85.8 203.8v-.5l1.1-.9 1 .1 .5 .8-.1 .5M86.5 201.1l.3 .6-.3 .6-.7 .2-.8-.2-.3-.6M87.2 201.3l.9-.1 .9 .2v.3l-.4 .4-1 .1-.5-.5zM88.4 202.5l.3-.1 .5 .2-.6 .4zM88.4 201.1h.8"/>
<path d="M88.9 203.8l-.3-.4 .4-.4 .9 .1 .4 .3-.1 .4M89.5 201.1l-.2 .6M90.3 203.8v-.5l1.1-.9 1.1 .1 .5 .8-.2 .5M91.1 201.1l.2 .6-.2 .6-.8 .2-.8-.2-.3-.6M91.7 201.3l.9-.1 .9 .2 .1 .3-.5 .4-1 .1-.5-.5zM92.9 202.5l.4-.1 .5 .2-.7 .4zM93 201.1h.8M93.4 203.8l-.3-.4 .5-.4 .8 .1 .4 .3-.1 .4M94.1 201.1l-.3 .6M95.6 201.1l.2 .6-.2 .6-.8 .2-.7-.2-.3-.6M96.5 202.5l-.6-.1-1 .9v.5M97.1 201.2l-.8 .1-.2 .4 .4 .4"/>
<path d="M101.6 201.2l1 .2v.3l-.4 .4M102 201.1h.8M102.2 202.9h.1M102.2 202.5l.1-.1 .5 .2-.5 .3M102.7 203l.8 .1 .4 .3-.1 .4M103.1 201.1l-.2 .6M104.6 201.1l.3 .6-.3 .6-.7 .2-.8-.2-.3-.6M105.4 202.5l-.4-.1-1.1 .9v.5M105.4 201.3l-.2 .4 .2 .2"/>
</g>
<g fill="none" stroke="#a953a0" stroke-width=".25">
<path d="M60.8 188.1h.1M60.8 190.3h.1M60.8 192.6h.1M60.8 194.9h.1M60.8 197.2h.1M60.8 199.4h.1M60.8 189.2h1.2M60.8 191.5h1.2M60.8 193.7h1.2M60.8 196h1.2M60.8 198.3h1.2M62 188.1h.1"/>
<path d="M62 190.3h.1M62 192.6h.1M62 194.9h.1M62 197.2h.1M62 199.4h.1M63.1 189.2h.1M63.1 191.5h.1M63.1 193.7h.1M63.1 196h.1M63.1 198.3h.1M63.1 188.1h1.2M63.1 190.3h1.2"/>
<path d="M63.1 192.6h1.2M63.1 194.9h1.2M63.1 197.2h1.2M63.1 199.4h1.2M64.3 189.2h.1M64.3 193.7h.1M64.3 196h.1M64.3 198.3h.1M65.4 188.1h.1M65.4 190.3h.1M65.4 197.2h.1M65.4 199.4h.1"/>
<path d="M65.4 189.2h1.1M65.4 198.3h1.1M66.5 188.1h.1M66.5 190.3h.1M66.5 197.2h.1M66.5 199.4h.1M67.6 189.2h.1M67.6 198.3h.1M67.6 188.1h1.2M67.6 190.3h1.2M67.6 197.2h1.2M67.6 199.4h1.2"/>
<path d="M68.8 189.2h.1M68.8 198.3h.1M69.9 188.1h.1M69.9 190.3h.1M69.9 192.6h.1M69.9 194.9h.1M69.9 197.2h.1M69.9 199.4h.1M69.9 189.2h1.1M69.9 193.7h1.1M69.9 196h1.1M69.9 198.3h1.1"/>
<path d="M70.4 191.5h.6M71 188.1h.1M71 190.3h.1M71 192.6h.1M71 194.9h.1M71 197.2h.1M71 199.4h.1M72.2 189.2h.1M72.2 191.5h.1M72.2 193.7h.1M72.2 196h.1M72.2 198.3h.1"/>
<path d="M72.2 188.1h1.1M72.2 190.3h1.1M72.2 192.6h1.1M72.2 194.9h1.1M72.2 197.2h1.1M72.2 199.4h1.1M73.3 189.2h.1M73.3 191.5h.1M73.3 193.7h.1M73.3 196h.1M73.3 198.3h.1M74.4 188.1h.1"/>
<path d="M74.4 190.3h.1M74.4 192.6h.1M74.4 194.9h.1M74.4 197.2h.1M74.4 199.4h.1M74.4 189.2h1.2M74.4 191.5h1.2M74.4 193.7h1.2M74.4 196h1.2M74.4 198.3h1.2M75.6 188.1h.1M75.6 190.3h.1"/>
<path d="M75.6 192.6h.1M75.6 194.9h.1M75.6 197.2h.1M75.6 199.4h.1M76.7 189.2h.1M76.7 191.5h.1M76.7 193.7h.1M76.7 196h.1M76.7 198.3h.1M76.7 188.1h1.2M76.7 190.3h1.2M76.7 192.6h1.2"/>
<path d="M76.7 194.9h1.2M76.7 197.2h1.2M76.7 199.4h1.2M77.9 189.2h.1M77.9 191.5h.1M77.9 193.7h.1M77.9 196h.1M77.9 198.3h.1M79 188.1h.1M79 190.3h.1M79 192.6h.1M79 194.9h.1"/>
<path d="M79 197.2h.1M79 199.4h.1M79 189.2h1.1M79 191.5h1.1M79 193.7h1.1M79 196h1.1M79 198.3h1.1M80.1 188.1h.1M80.1 190.3h.1M80.1 192.6h.1M80.1 194.9h.1M80.1 197.2h.1"/>
<path d="M80.1 199.4h.1M81.2 189.2h.1M81.2 193.7h.1M81.2 196h.1M81.2 198.3h.1M81.2 188.1h1.2M81.2 190.3h1.2M81.2 192.6h.2M81.2 194.9h.2M81.2 197.2h1.2M81.2 199.4h1.2M82.4 189.2h.1"/>
<path d="M82.4 198.3h.1M83.5 188.1h.1M83.5 190.3h.1M83.5 197.2h.1M83.5 199.4h.1M83.5 189.2h1.1M83.5 198.3h1.1M84.6 188.1h.1M84.6 190.3h.1M84.6 197.2h.1M84.6 199.4h.1M85.8 189.2h.1"/>
<path d="M85.8 198.3h.1M85.8 188.1h1.1M85.8 190.3h1.1M85.8 197.2h1.1M85.8 199.4h1.1M86.9 189.2h.1M86.9 198.3h.1M88.1 188.1h.1M88.1 190.3h.1M88.1 197.2h.1M88.1 199.4h.1M88.1 189.2h1.1"/>
<path d="M88.1 198.3h1.1M89.2 188.1h.1M89.2 190.3h.1M89.2 197.2h.1M89.2 199.4h.1M90.3 189.2h.1M90.3 193.7h.1M90.3 196h.1M90.3 198.3h.1M90.3 188.1h1.1M90.3 190.3h1.1M90.3 192.6h1.1"/>
<path d="M90.3 194.9h1.1M90.3 197.2h1.1M90.3 199.4h1.1M91.4 189.2h.1M91.4 191.5h.1M91.4 193.7h.1M91.4 196h.1M91.4 198.3h.1M92.6 188.1h.1M92.6 190.3h.1M92.6 192.6h.1M92.6 194.9h.1"/>
<path d="M92.6 197.2h.1M92.6 199.4h.1M92.6 189.2h1.1M92.6 191.5h1.1M92.6 193.7h1.1M92.6 196h1.1M92.6 198.3h1.1M93.7 188.1h.1M93.7 190.3h.1M93.7 192.6h.1M93.7 194.9h.1M93.7 197.2h.1"/>
<path d="M93.7 199.4h.1M94.8 189.2h.1M94.8 191.5h.1M94.8 193.7h.1M94.8 196h.1M94.8 198.3h.1M94.8 188.1h1.2M94.8 190.3h1.2M94.8 192.6h1.2M94.8 194.9h1.2M94.8 197.2h1.2M94.8 199.4h1.2"/>
<path d="M96 189.2h.1M96 191.5h.1M96 193.7h.1M96 196h.1M96 198.3h.1M97.1 188.1h.1M97.1 190.3h.1M97.1 189.2h1.1M98.2 188.1h.1M98.2 190.3h.1M99.4 187.6v3.1v-3.1M99.4 189.2h.1"/>
<path d="M99.4 188.1h1.1M99.4 190.3h1.1M100.5 189.2h.1M101.6 188.1h.1M101.6 190.3h.1M101.6 192.6h.1M101.6 194.9h.1M101.6 197.2h.1M101.6 199.4h.1M101.6 189.2h1.1M101.6 191.5h1.1M101.6 193.7h1.1"/>
<path d="M101.6 196h1.1M101.6 198.3h1.1M60.8 200.5h1.2M63.1 200.5h.1M64.3 200.5h.1M65.4 200.5h1.1M67.6 200.5h.1M68.8 200.5h.1M69.9 200.5h1.1M72.2 200.5h.1M73.3 200.5h.1M74.4 200.5h1.2"/>
<path d="M76.7 200.5h.1M77.9 200.5h.1M79 200.5h1.1M81.2 200.5h.1M82.4 200.5h.1M83.5 200.5h1.1M85.8 200.5h.1M86.9 200.5h.1M88.1 200.5h1.1M90.3 200.5h.1M91.4 200.5h.1M92.6 200.5h1.1"/>
<path d="M94.8 200.5h.1M96 200.5h.1M101.6 200.5h1.1"/>
</g>
<path d="M59.8 190.7l-1.4 .4v.5h1.4M102.7 190.7l1.3 .4v.5h-1.3" fill="none" stroke="#f8d731" stroke-width=".25"/>
<g fill="none" stroke="#cd6928" stroke-width=".25">
<path d="M57.2 17.4l.2 .5M57.4 17.9h.6M57.4 17.9l-.1 .2M58 17.9l.1 .2M58.3 17.4l-.3 .5M58.9 17.4l.2 .5M59.1 17.9h.6M59.1 17.9l-.1 .2M59.7 17.9l.3 .4M59.8 20l.2 .3M59.8 19l.2 .3M60 18.3h.6"/>
<path d="M60 19.3h.6M60 17.4l-.3 .5M60 18.3l-.2 .4M60 19.3l-.2 .4M60.6 19.3l.2 .5-.2 .5M60.6 18.3l.2 .5M60.6 17.4l.2 .5M60.8 17.9h.6M60.8 17.9l-.2 .4M60.8 18.9l-.2 .4M61.4 17.9l.2 .2M61.7 17.4l-.3 .5"/>
<path d="M62.3 17.4l.3 .5M62.6 17.9h.5M62.6 17.9l-.2 .2M63.1 17.9l.1 .2M63.4 17.4l-.3 .5M64 17.4l.3 .5M64.3 17.9h.5M64.3 17.9l-.2 .2M64.8 17.9l.1 .2M65.1 17.4l-.3 .5M65.7 17.4l.3 .5M66 17.9h.5"/>
<path d="M66 17.9l-.2 .2M66.5 17.9l.1 .2M66.8 17.4l-.3 .5M67.4 17.4l.2 .5M67.6 19.8h.1M67.6 18.9h.1M67.6 17.9h.6M67.6 18.9h.5M67.6 19.8h.5M67.6 18.8v.1M67.6 17.9l-.1 .2M68.2 17.9l.1 .2"/>
<path d="M68.5 17.4l-.3 .5M69.1 17.4l.2 .5M69.3 17.9h.6M69.3 17.9l-.1 .2M69.9 17.9l.1 .2M70.2 17.4l-.3 .5M70.8 17.4l.2 .5M71 17.9h.6M71 17.9l-.1 .2M71.6 17.9l.1 .2M71.9 17.4l-.3 .5M72.5 17.4l.2 .5"/>
<path d="M72.7 17.9h.6M72.7 17.9l-.1 .2M73.3 17.9l.1 .2M73.6 17.4l-.3 .5M74.2 17.4l.2 .5M74.4 17.9h.6M74.4 17.9l-.1 .2M75 17.9l.1 .2M75.3 17.4l-.3 .5M75.9 17.4l.3 .5M76.2 17.9h.5M76.2 17.9l-.2 .2"/>
<path d="M76.7 17.9l.1 .2M77 17.4l-.3 .5M77.6 17.4l.3 .5M77.9 17.9h.5M77.9 17.9l-.2 .2M78.4 17.9l.1 .2M78.7 17.4l-.3 .5M79.2 17.4l.3 .5M79.5 17.9h.6M79.5 17.9l-.1 .2M80.1 17.9l.1 .2M80.4 17.4l-.3 .5"/>
<path d="M81 17.4l.2 .5M81.2 17.9h.6M81.2 17.9l-.1 .2M81.8 17.9l.1 .2M82.1 17.4l-.3 .5M82.7 17.4l.2 .5M82.9 17.9h.6M82.9 17.9l-.1 .2M83.5 17.9l.1 .2M83.8 17.4l-.3 .5M84.4 17.4l.2 .5M84.6 17.9h.6"/>
<path d="M84.6 17.9l-.1 .2M85.2 17.9l.3 .4M85.3 20l.2 .3M85.3 19l.2 .3M85.5 18.3h.3M85.5 19.3h.3M85.5 17.4l-.3 .5M85.5 18.3l-.2 .4M85.5 19.3l-.2 .4M86.1 17.4l.2 .5M86.3 17.9h.6M86.3 17.9l-.1 .2"/>
<path d="M86.9 17.9l.1 .2M87.2 17.4l-.3 .5M87.8 17.4l.3 .5M88.1 17.9h.5M88.1 17.9l-.2 .2M88.6 17.9l.1 .2M88.9 17.4l-.3 .5M89.5 17.4l.2 .5M89.7 17.9h.6M89.7 17.9l-.1 .2M90.3 17.9l.1 .2M90.6 17.4l-.3 .5"/>
<path d="M91.1 17.4l.3 .5M91.4 17.9h.6M91.4 17.9l-.1 .2M92 17.9l.1 .2M92.2 17.4l-.2 .5M92.9 17.4l.2 .5M93.1 17.9h.6M93.1 17.9l-.1 .2M93.7 17.9l.1 .2M94 17.4l-.3 .5M94.6 17.4l.2 .5M94.8 17.9h.6"/>
<path d="M94.8 17.9l-.1 .2M95.4 17.9l.1 .2M95.7 17.4l-.3 .5M96.3 17.4l.2 .5M96.5 17.9h.6M96.5 17.9l-.1 .2M97.1 17.9l.1 .2M97.4 17.4l-.3 .5M98 17.4l.2 .5M98.2 17.9h.6M98.2 17.9l-.1 .2M98.8 17.9l.1 .2"/>
<path d="M99.1 17.4l-.3 .5M99.7 17.4l.2 .5M99.9 17.9h.6M99.9 17.9l-.1 .2M100.5 17.9l.1 .2M100.8 17.4l-.3 .5M101.3 17.4l.3 .5M101.6 18.9h.6M101.6 19.8h.6M101.6 18.8v.1M101.6 17.9h.6M101.6 17.9l-.1 .2"/>
<path d="M102.2 19.8l.3 .5M102.2 18.9l.3 .4M102.2 17.9l.3 .4M102.4 17.4l-.2 .5M102.5 18.3h.2M102.5 19.3h.2M102.5 18.3l-.3 .6M102.5 19.3l-.3 .5M103 17.4l.3 .5M103.3 17.9h.6M103.3 17.9l-.1 .2M103.9 17.9l.1 .2"/>
<path d="M104.1 17.4l-.2 .5M104.7 17.4l.3 .5M105 17.9h.4M105 17.9l-.1 .2M59.8 30.7l.2 .4M59.8 29.8l.2 .3M59.8 28.8l.2 .3M59.8 27.8l.2 .4M59.8 26.8l.2 .4M59.8 25.8l.2 .4M59.8 24.9l.2 .3M59.8 23.9l.2 .3"/>
<path d="M59.8 22.9l.2 .4M59.8 21.9l.2 .4M59.8 20.9l.2 .4M60 20.3h.6M60 21.3h.6M60 22.3h.6M60 23.3h.6M60 24.2h.6M60 25.2h.6M60 26.2h.6M60 27.2h.6M60 28.2h.6"/>
<path d="M60 29.1h.6M60 30.1h.6M60 31.1h.6M60 20.3l-.2 .4M60 21.3l-.2 .3M60 22.3l-.2 .3M60 23.3l-.2 .3M60 24.2l-.2 .4M60 25.2l-.2 .4M60 26.2l-.2 .4M60 27.2l-.2 .3M60 28.2l-.2 .3"/>
<path d="M60 29.1l-.2 .4M60 30.1l-.2 .4M60 31.1l-.2 .4M60.6 31.1l.2 .5v.1M60.6 30.1l.2 .5M60.6 29.1l.2 .5M60.6 28.2l.2 .4M60.6 27.2l.2 .5M60.6 26.2l.2 .5M60.6 25.2l.2 .5-.2 .5M60.6 24.2l.2 .5M60.6 23.3l.2 .4"/>
<path d="M60.6 22.3l.2 .4M60.6 21.3l.2 .5M60.6 20.3l.2 .5M60.8 20.8l-.2 .5M60.8 21.8l-.2 .5M60.8 22.8l-.2 .5M60.8 23.8l-.2 .4M60.8 24.7l-.2 .5M60.8 26.7l-.2 .5M60.8 27.7l-.2 .5M60.8 28.7l-.2 .4M60.8 29.6l-.2 .5"/>
<path d="M60.8 30.6l-.2 .5M67.6 31.6h.1M67.6 28.6h.1M67.6 27.7h.1M67.6 26.7h.1M67.6 25.7h.1M67.6 22.7h.1M67.6 21.8h.1M67.6 20.8h.1M67.6 23.8h.1M67.6 24.7h.1M67.6 29.6h.1"/>
<path d="M67.6 30.6h.1M67.6 20.8h.5M67.6 21.8h.5M67.6 22.7h.5M67.6 23.8h.5M67.6 24.7h.5M67.6 25.7h.5M67.6 26.7h.5M67.6 27.7h.5M67.6 28.6h.5M67.6 29.6h.5M67.6 30.6h.5"/>
<path d="M67.6 31.6h.5M67.6 22.7v.1M67.6 23.7v.1M67.6 28.6v.1M85.3 30.8l.2 .3M85.3 29.8l.2 .3M85.3 28.8l.2 .3M85.3 27.9l.2 .3M85.3 26.9l.2 .3M85.3 25.9l.2 .3M85.3 24.9l.2 .3M85.3 23.9l.2 .3"/>
<path d="M85.3 23l.2 .3M85.3 22l.2 .3M85.3 21l.2 .3M85.5 20.3h.3M85.5 21.3h.3M85.5 22.3h.3M85.5 23.3h.3M85.5 24.2h.3M85.5 25.2h.3M85.5 26.2h.3M85.5 27.2h.3M85.5 28.2h.3"/>
<path d="M85.5 29.1h.3M85.5 30.1h.3M85.5 31.1h.3M85.5 20.3l-.2 .3M85.5 21.3l-.2 .3M85.5 22.3l-.2 .3M85.5 23.3l-.2 .3M85.5 24.2l-.2 .4M85.5 25.2l-.2 .3M85.5 26.2l-.2 .3M85.5 27.2l-.2 .3M85.5 28.2l-.2 .3"/>
<path d="M85.5 29.1l-.2 .3M85.5 30.1l-.2 .4M85.5 31.1l-.2 .3M101.6 20.8h.6M101.6 21.8h.6M101.6 22.7h.6M101.6 23.8h.6M101.6 24.7h.6M101.6 25.7h.6M101.6 26.7h.6M101.6 27.7h.6M101.6 28.6h.6"/>
<path d="M101.6 29.6h.6M101.6 30.6h.6M101.6 31.6h.6M101.6 30.6h.1M101.6 29.6h.1M101.6 24.7h.1M101.6 23.7v.1M101.6 20.8h.1M101.6 21.8h.1M101.6 22.7v.1M101.6 26.7h.1M101.6 27.7h.1"/>
<path d="M101.6 28.6v.1M102.2 31.6v.1M102.2 30.6l.3 .5M102.2 29.6l.3 .5M102.2 28.6l.3 .5M102.2 27.7l.3 .5M102.2 26.7l.3 .5M102.2 25.7l.3 .5M102.2 24.7l.3 .5M102.2 23.8l.3 .4M102.2 22.7l.3 .6M102.2 21.8l.3 .5"/>
<path d="M102.2 20.8l.3 .5M102.5 20.3h.2M102.5 21.3h.2M102.5 22.3h.2M102.5 23.3h.2M102.5 24.2h.2M102.5 25.2h.2M102.5 26.2h.2M102.5 27.2h.2M102.5 28.2h.2M102.5 29.1h.2M102.5 30.1h.2"/>
<path d="M102.5 31.1h.2M102.5 20.3l-.3 .5M102.5 21.3l-.3 .5M102.5 22.3l-.3 .4M102.5 23.3l-.3 .5M102.5 24.2l-.3 .5M102.5 25.2l-.3 .5M102.5 26.2l-.3 .5M102.5 27.2l-.3 .5M102.5 28.2l-.3 .4M102.5 29.1l-.3 .5M102.5 30.1l-.3 .5"/>
<path d="M102.5 31.1l-.3 .5"/>
</g>
<path d="M27.1 93.4h101.3" fill="none" stroke="#0f0" stroke-width=".25"/>
<g font-size="1.9">
<text x="143.3" y="64.3">D</text>
<text x="143.4" y="61.4">W</text>
<text x="150.7" y="64.4">DOORS</text>
<text x="150.8" y="61.4">WINDOWS</text>
<text x="75.8" y="73.2">W2</text>
<text x="92.7" y="73">W2</text>
<text x="144.5" y="72.5">AREA STATEMENT</text>
<text x="66" y="85.2">D4</text>
<text x="82" y="93.9">D2</text>
<text x="86.5" y="93.8">D2</text>
<text x="91.9" y="99.5">D4</text>
<text x="143.7" y="97.5">W1</text>
<text x="143.7" y="100.6">W2</text>
<text x="150.6" y="97.5">1800X1350</text>
<text x="150.6" y="100.6">1200X1350</text>
<text x="143" y="107.5">W4</text>
<text x="143.5" y="103.9">W3</text>
<text x="151.5" y="103.9">900X1050</text>
<text x="151.5" y="107.1">600X1050</text>
<text x="143.6" y="110.3">D1</text>
<text x="143.6" y="113.6">D2</text>
<text x="151" y="110.1">1000X2100</text>
<text x="151.1" y="113.6">900X2100</text>
<text x="70.2" y="114.2">D3</text>
<text x="143.6" y="116.5">D3</text>
<text x="143.6" y="119.8">D4</text>
<text x="151.5" y="119.4">600X2100</text>
<text x="151.6" y="116.9">800X2100</text>
<text x="98" y="125">D1</text>
</g>
<g font-size="1.9" fill="#0f0">
<text x="23.5" y="94.2">A</text>
<text x="130.2" y="93.7">B</text>
</g>
<g font-size="1.3">
<text x="144.2" y="75.2">DESCRIPTION</text>
<text x="157.1" y="75">AREA(m^2)</text>
<text x="144.2" y="81.6">BUILT-UP AREA</text>
<text x="144.2" y="78.6">CARPET AREA</text>
<text x="158.4" y="78.6">97.12</text>
<text x="158.4" y="81.8">99</text>
<text x="142.7" y="85.1">VERANDAH / SITOUT</text>
<text x="158.3" y="84.9">10.50</text>
<text x="158.3" y="88.1">109.50</text>
<text x="143.4" y="94">DOOR AND WINDOW SIZE(in mm)</text>
<text x="143.7" y="123.7">ALL DIMENSION ARE IN METER</text>
<text x="143.6" y="126">PREPARED BY:</text>
<text x="143.6" y="130.4">ENTRY NO. : 2024CEB1050</text>
<text x="143.6" y="128.2">NAME : SHUBHAM MAHICH</text>
</g>
<text font-size="1.2" x="142.4" y="88">SUPER BUILT-UP AREA</text>
<g font-size="1.1">
<text x="80.1" y="70.3">9.00</text>
<text x="53.6" y="99.8">11.00</text>
</g>
<g font-size=".9">
<text x="57.9" y="81">W4</text>
<text x="103.2" y="96.5">W4</text>
<text x="66" y="126.7">W3</text>
</g>
<text font-size=".9" fill="#fff" x="94.1" y="97.3">2X1.5</text>
<text font-size=".7" x="84.5" y="126.6">W1</text>
<text font-size=".5" x="58.7" y="103.8">W2</text>
</svg>
